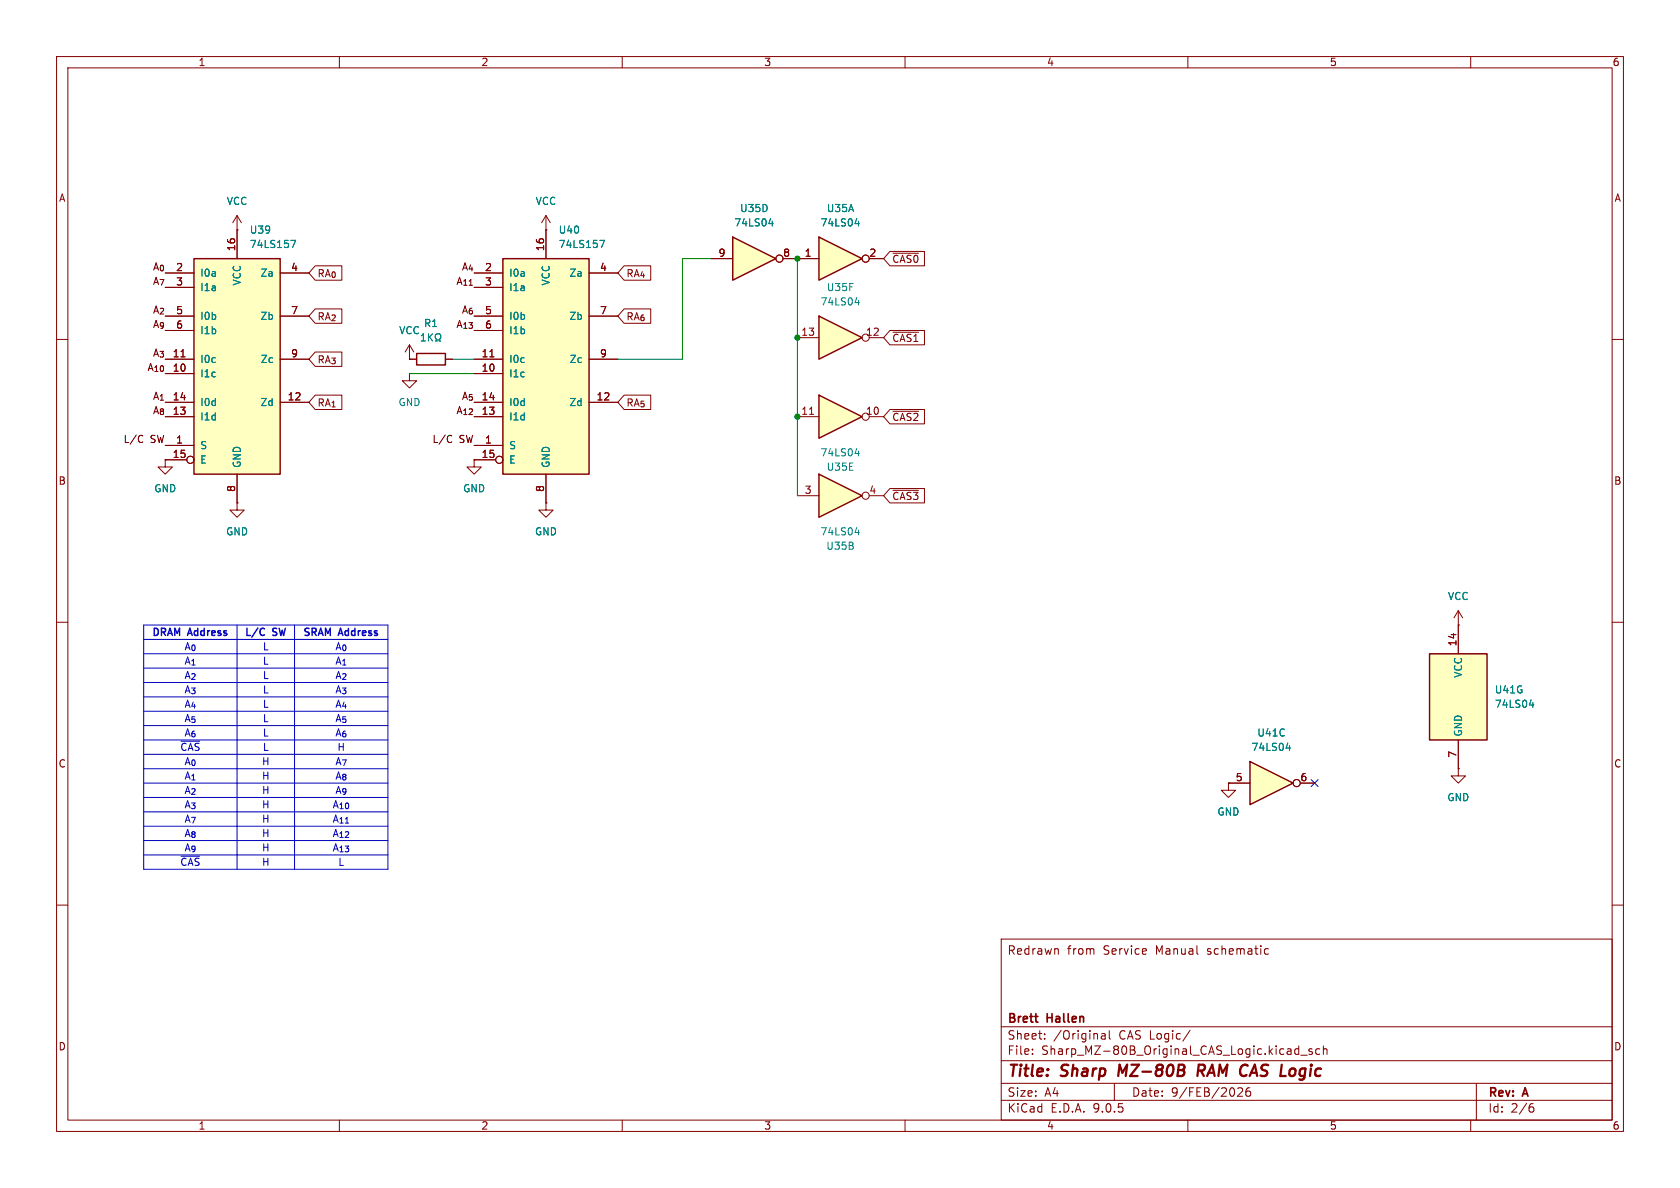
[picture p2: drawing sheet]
<svg xmlns="http://www.w3.org/2000/svg" width="297mm" height="210mm" viewBox="0 0 297 210" stroke-linecap="round" stroke-linejoin="round" font-family="sans-serif">
<g fill="none" stroke="#840000" stroke-width=".18">
<path d="M10 10h277v190h-277zM12 12h273v186h-273zM60 10v2M110 10v2M160 10v2M210 10v2M260 10v2M10 60h2M72.4 63.5h.1M72.4 66v1.3h1.3l-1.3 1.3-1.3-1.3h1.3M72.4 66h.1M72.4 61l-.8 1.2"/>
<path d="M72.4 61l.8 1.2M72.4 61v2.5M285 60h2M10 110h2M285 110h2M217.2 138.4v1.3h1.2l-1.2 1.3-1.3-1.3h1.3M217.2 138.4h.1M257.8 135.9v1.3h1.3l-1.3 1.2-1.3-1.2h1.3M257.8 135.9h.1M10 160h2M177 166h108v32h-108zM186.9 167.7l.2 .2v.8"/>
<path d="M223.7 168.6h.5M223.7 167.8h.5M285 160h2M60 198v2M110 198v2M160 198v2M177 194.5h108M177 191.5h108M177 187.5h108M177 181.5h108M182.5 186.3v.1M182.5 185.5v.1"/>
<path d="M184.7 183.6v.1M184.7 182.8v.1M194.7 182.8h.6l.1 .9M195.4 183.1h-.5a.29 .29 0 0 0-.2 .3 .29 .29 0 0 0 .2 .3l.5-.1M196.1 182.2v1.3l.2 .2M197 191.5v3M210 198v2M210.4 182.1l-1.3 2M219.6 192.4v.5l-.9 .9h1M220.5 192.4a1.17 1.17 0 0 0-.1 1.3h.6l.1-.5-.3-.3h-.4l-.2 .3M229.6 184.9v1.5M229.6 185.5l-.4-.1-.3 .3v.4l.1 .2h.6"/>
<path d="M230 186.5h1.1M232 185.5l-.4-.1-.2 .2 .1 .2 .5 .2v.3h-.6M233.3 185.5l-.4-.1-.3 .3v.4l.1 .2h.6M234 185.5l.2-.1 .3 .1 .1 .9M234 184.9v1.5M260 198v2M261 191.5v6.5M270.6 195.7h.4l.2 .3-.1 .5-.5 .1M271 195.1l-.4 .1"/>
</g>
<path d="M197.9 188.2l-.2 2M212.3 189.3l.5 .9M212.7 188.2h-.8l-.2 2M212.8 189.2l-1 .1" fill="none" stroke="#840000" stroke-width=".4"/>
<path d="M252.7 115.6h10.2v15.2h-10.2z" fill="#ffffc2"/>
<path d="M252.7 115.6h10.2v15.2h-10.2z" fill="none" stroke="#840000" stroke-width=".25"/>
<path d="M257.8 110.5h.1M257.8 108v7.6M257.8 108l-.8 1.2M257.8 108l.8 1.2M257.8 130.8v5.1" fill="none" stroke="#840000" stroke-width=".18"/>
<path d="M270.4 124.6h.8M271 124.2v.8" fill="none" stroke="#008484" stroke-width=".18"/>
<path d="M129.5 41.9l7.7 3.8-7.7 3.8z" fill="#ffffc2"/>
<path d="M129.5 41.9l7.7 3.8-7.7 3.8z" fill="none" stroke="#840000" stroke-width=".25"/>
<g fill="none" stroke="#840000" stroke-width=".18">
<path d="M125.7 45.7h3.8M138.4 45.7h2.6"/>
<circle cx="137.8" cy="45.7" r=".63"/>
</g>
<path d="M135.9 39.5h.8M136.5 39.1v.8" fill="none" stroke="#008484" stroke-width=".18"/>
<path d="M144.8 41.9l7.6 3.8-7.6 3.8z" fill="#ffffc2"/>
<path d="M144.8 41.9l7.6 3.8-7.6 3.8z" fill="none" stroke="#840000" stroke-width=".25"/>
<g fill="none" stroke="#840000" stroke-width=".18">
<path d="M141 45.7h3.8M153.7 45.7h2.5"/>
<circle cx="153" cy="45.7" r=".63"/>
</g>
<path d="M151.2 39.5h.7M151.8 39.1v.8" fill="none" stroke="#008484" stroke-width=".18"/>
<path d="M144.8 55.9l7.6 3.8-7.6 3.8z" fill="#ffffc2"/>
<path d="M144.8 55.9l7.6 3.8-7.6 3.8z" fill="none" stroke="#840000" stroke-width=".25"/>
<g fill="none" stroke="#840000" stroke-width=".18">
<path d="M141 59.7h3.8M153.7 59.7h2.5"/>
<circle cx="153" cy="59.7" r=".63"/>
</g>
<path d="M151.2 53.5h.7M151.8 53.1v.8" fill="none" stroke="#008484" stroke-width=".18"/>
<path d="M144.8 69.9l7.6 3.8-7.6 3.8z" fill="#ffffc2"/>
<path d="M144.8 69.9l7.6 3.8-7.6 3.8z" fill="none" stroke="#840000" stroke-width=".25"/>
<g fill="none" stroke="#840000" stroke-width=".18">
<path d="M141 73.7h3.8M143.1 73.2h.7M153.7 73.7h2.5"/>
<circle cx="153" cy="73.7" r=".63"/>
</g>
<path d="M151.8 79.7v.9M151.2 80.2h.7" fill="none" stroke="#008484" stroke-width=".18"/>
<path d="M144.8 83.8l7.6 3.8-7.6 3.8z" fill="#ffffc2"/>
<path d="M144.8 83.8l7.6 3.8-7.6 3.8z" fill="none" stroke="#840000" stroke-width=".25"/>
<g fill="none" stroke="#840000" stroke-width=".18">
<path d="M41.9 38.1l-.8 1.3M41.9 38.1l.8 1.3M41.9 38.1v2.5M96.5 38.1l-.7 1.3M96.5 38.1l.8 1.3M96.5 38.1v2.5M41.9 40.6h.1M96.5 40.6h.1M141 87.6h3.8M153.7 87.6h2.5"/>
<circle cx="153" cy="87.6" r=".63"/>
</g>
<path d="M151.2 94.1h.7M151.8 93.7v.9" fill="none" stroke="#008484" stroke-width=".18"/>
<path d="M88.9 45.7h15.2v38.1h-15.2z" fill="#ffffc2"/>
<path d="M88.9 45.7h15.2v38.1h-15.2z" fill="none" stroke="#840000" stroke-width=".25"/>
<g fill="none" stroke="#840000" stroke-width=".18">
<path d="M83.8 48.3h5.1M83.8 50.8h5.1M83.8 55.9h5.1M83.8 58.4h5.1M96.5 40.6v5.1M104.1 48.3h5.1M104.1 55.9h5.1M83.8 63.5h5.1M83.8 66h5.1M83.8 71.1h5.1M83.8 73.7h5.1M83.8 78.7h5.1"/>
<path d="M86.6 63.1h.7M104.1 63.5h5.1M104.1 71.1h5.1M83.8 81.3v1.3h1.3l-1.3 1.2-1.3-1.2h1.3M83.8 81.3h.1M83.8 81.3h3.8M96.5 83.8v5.1"/>
<circle cx="88.3" cy="81.3" r=".63"/>
</g>
<path d="M106 42.5h.9l-.6 1.3" fill="none" stroke="#008484" stroke-width=".18"/>
<path d="M221 134.6l7.6 3.8-7.6 3.8z" fill="#ffffc2"/>
<path d="M221 134.6l7.6 3.8-7.6 3.8z" fill="none" stroke="#840000" stroke-width=".25"/>
<g fill="none" stroke="#840000" stroke-width=".18">
<path d="M41.9 88.9v1.3h1.3l-1.3 1.2-1.3-1.2h1.3M41.9 88.9h.1M96.5 88.9v1.3h1.3l-1.3 1.2-1.3-1.2h1.3M96.5 88.9h.1M217.2 138.4h3.8M229.9 138.4h2.5"/>
<circle cx="229.2" cy="138.4" r=".63"/>
</g>
<path d="M227.4 132.2h.7M228 131.8v.9" fill="none" stroke="#008484" stroke-width=".18"/>
<path d="M34.3 45.7h15.2v38.1h-15.2z" fill="#ffffc2"/>
<path d="M34.3 45.7h15.2v38.1h-15.2zM73.7 62.5h5v2h-5z" fill="none" stroke="#840000" stroke-width=".25"/>
<g fill="none" stroke="#840000" stroke-width=".18">
<path d="M29.2 48.3h5.1M29.2 50.8h5.1M29.2 55.9h5.1M29.2 58.4h5.1M41.9 40.6h.1M41.9 40.6v5.1M49.5 48.3h5.1M49.5 55.9h5.1M55.7 47h4.7v2.5h-4.7l-1.1-1.2zM55.7 54.6h4.7v2.6h-4.7l-1.1-1.3zM83.8 48.3h5.1M83.8 50.8h5.1"/>
<path d="M83.8 55.9h5.1M83.8 58.4h5.1M96.5 40.6h.1M96.5 40.6v5.1M104.1 48.3h5.1M104.1 55.9h5.1M110.3 47h4.7v2.5h-4.7l-1.1-1.2zM110.3 54.6h4.7v2.6h-4.7l-1.1-1.3zM125.7 45.7h3.8M138.4 45.7h6.4M153.7 45.7h2.5M157.3 58.4h6.1v2.6h-6.1l-1.1-1.3z"/>
<path d="M157.3 44.4h6.1v2.6h-6.1l-1.1-1.3zM157.9 58.7h4.5M157.9 44.8h4.5M29.2 63.5h5.1M29.2 66h5.1M29.2 71.1h5.1M29.2 73.7h5.1M29.2 78.7h5.1M32 63.1h.7M49.5 63.5h5.1M49.5 71.1h5.1M55.7 69.8h4.7v2.6h-4.7l-1.1-1.3z"/>
<path d="M55.7 62.2h4.7v2.6h-4.7l-1.1-1.3zM72.4 63.5h.1M72.4 63.5h1.3M78.7 63.5h1.3M83.8 63.5h5.1M83.8 66h5.1M83.8 71.1h5.1M83.8 73.7h5.1M83.8 78.7h5.1M86.6 63.1h.7M104.1 63.5h5.1M104.1 71.1h5.1"/>
<path d="M110.3 69.8h4.7v2.6h-4.7l-1.1-1.3zM157.3 72.4h6.1v2.5h-6.1l-1.1-1.2zM157.9 72.7h4.5M29.2 81.3v1.3h1.3l-1.3 1.2-1.3-1.2h1.3M29.2 81.3h.1M29.2 81.3h3.8M41.9 88.9h.1M41.9 83.8v5.1M83.8 81.3h.1M83.8 81.3h3.8M96.5 88.9h.1M96.5 83.8v5.1"/>
<path d="M157.3 86.4h6.1v2.5h-6.1l-1.1-1.3zM157.9 86.7h4.5M257.8 110.5h.1M257.8 110.5v5.1M217.2 138.4h.1M217.2 138.4h3.8M229.9 138.4h2.5M257.8 135.9h.1M257.8 130.8v5.1"/>
<circle cx="137.8" cy="45.7" r=".63"/>
<circle cx="153" cy="45.7" r=".63"/>
<circle cx="33.7" cy="81.3" r=".63"/>
<circle cx="88.3" cy="81.3" r=".63"/>
<circle cx="229.2" cy="138.4" r=".63"/>
</g>
<g fill="none" stroke="#008484" stroke-width=".18">
<path d="M135.9 39.5h.8M136.5 39.1v.8M151.2 39.5h.7M151.8 39.1v.8M51.4 42.5h.9l-.6 1.3M74.7 59.2l.1-.2v1.3M75.7 59v1.3M75.9 59.5l.6 .8M76.5 59l-.8 .7M106 42.5h.9l-.6 1.3M74.5 60.3h.7M77 60.3h.3v-.3a.54 .54 0 0 1-.3-.7 .54 .54 0 0 1 .7-.2 .58 .58 0 0 1-.1 .9v.3h.3"/>
<path d="M227.4 132.2h.7M228 131.8v.9M270.4 124.6h.8M271 124.2v.8"/>
</g>
<path d="M25 77l.2 .1M25.2 78.1l-.2 .1M79.6 77l.2 .1M79.8 78.1l-.2 .1" fill="none" stroke="#000" stroke-width=".18"/>
<path d="M46.5 111.1l.2 .1M46.7 112.2l-.2 .1" fill="none" stroke="#0000c2" stroke-width=".25"/>
<g fill="none" stroke="#0000c2" stroke-width=".18">
<path d="M25.4 113h43.2M25.4 115.6h43.2M25.4 118.1h43.2M25.4 110.5h43.2v43.2h-43.2zM41.9 110.5v43.2M52.1 110.5v43.2M25.4 120.7h43.2M25.4 123.2h43.2M25.4 125.7h43.2M25.4 128.3h43.2M25.4 130.8h43.2M25.4 133.4h43.2"/>
<path d="M25.4 135.9h43.2M25.4 138.4h43.2M32 131h3.3M25.4 141h43.2M25.4 143.5h43.2M25.4 146.1h43.2M25.4 148.6h43.2M25.4 151.1h43.2M32 151.4h3.3"/>
</g>
<path d="M125.7 45.7h-5.1v17.8h-11.4M141 45.7v41.9M72.4 66h11.4M80 63.5h3.8" fill="none" stroke="#008400" stroke-width=".18"/>
<path d="M231.8 137.8l1.2 1.2M233 137.8l-1.2 1.2" fill="none" stroke="#000084" stroke-width=".18"/>
<g fill="#008400" stroke="#008400" stroke-width=".18">
<circle cx="141" cy="59.7" r=".46"/>
<circle cx="141" cy="45.7" r=".46"/>
<circle cx="141" cy="73.7" r=".46"/>
</g>
<g font-size="2.8" fill="#840000">
<text x="178" y="190.9">Title:</text>
<text x="187.7" y="190.9">Sharp</text>
<text x="198.6" y="190.9">MZ-80B</text>
<text x="213.4" y="190.9">RAM CAS Logic</text>
</g>
<g font-size="2.1" fill="#840000">
<text x="178" y="169">Redrawn</text>
<text x="188.7" y="169">from</text>
<text x="195.1" y="169">Service</text>
<text x="204.5" y="169">Manual</text>
<text x="213.7" y="169">schematic</text>
<text x="178" y="184">Sheet:</text>
<text x="178" y="181.2">Brett</text>
<text x="185.2" y="181.2">Hallen</text>
<text x="186.2" y="184">/Original</text>
<text x="197.9" y="184">CAS Logic/</text>
<text x="178" y="186.7">File:</text>
<text x="184.1" y="186.7">Sharp_MZ-80B_Original_CAS_Logic.kicad_sch</text>
<text x="178" y="196.9">KiCad</text>
<text x="178" y="194.1">Size:</text>
<text x="184.7" y="194.1">A4</text>
<text x="185.7" y="196.9">E.D.A.</text>
<text x="193.3" y="196.9">9.0.5</text>
<text x="200" y="194.1">Date:</text>
<text x="207" y="194.1">9/FEB/2026</text>
<text x="263" y="194.3">Rev:</text>
<text x="263" y="196.9">Id:</text>
<text x="267.1" y="196.9">2/6</text>
<text x="269.4" y="194.3">A</text>
</g>
<g font-size="1.8" fill="#840000">
<text x="35" y="11.9">1</text>
<text x="85" y="11.9">2</text>
<text x="135" y="11.9">3</text>
<text x="185" y="11.9">4</text>
<text x="235" y="11.9">5</text>
<text x="285" y="11.9">6</text>
<text x="10.3" y="35.9">A</text>
<text x="285.3" y="35.9">A</text>
<text x="41.7" y="44.5" transform="rotate(-90 41.7 44.5)">16</text>
<text x="96.3" y="44.5" transform="rotate(-90 96.3 44.5)">16</text>
<text x="126.9" y="45.5">9</text>
<text x="138.4" y="45.5">8</text>
<text x="142.2" y="45.5">1</text>
<text x="153.6" y="45.5">2</text>
<text x="157.6" y="46.7">~{CAS0}</text>
<text x="31" y="48">2</text>
<text x="31" y="50.5">3</text>
<text x="51.4" y="48">4</text>
<text x="56" y="49.2">RA_{0}</text>
<text x="85.7" y="48">2</text>
<text x="85.7" y="50.5">3</text>
<text x="106" y="48">4</text>
<text x="110.6" y="49.2">RA_{4}</text>
<text x="31" y="55.6">5</text>
<text x="31" y="58.2">6</text>
<text x="51.4" y="55.6">7</text>
<text x="56" y="56.8">RA_{2}</text>
<text x="85.7" y="55.6">5</text>
<text x="85.7" y="58.2">6</text>
<text x="106" y="55.6">7</text>
<text x="110.6" y="56.8">RA_{6}</text>
<text x="141.6" y="59.4">13</text>
<text x="153" y="59.4">12</text>
<text x="30.4" y="65.8">10</text>
<text x="30.4" y="63.2">11</text>
<text x="51.4" y="63.2">9</text>
<text x="56" y="64.5">RA_{3}</text>
<text x="85" y="63.2">11</text>
<text x="85" y="65.8">10</text>
<text x="106" y="63.2">9</text>
<text x="157.6" y="60.6">~{CAS1}</text>
<text x="30.4" y="70.9">14</text>
<text x="50.8" y="70.9">12</text>
<text x="85" y="70.9">14</text>
<text x="105.4" y="70.9">12</text>
<text x="30.4" y="73.4">13</text>
<text x="56" y="72.1">RA_{1}</text>
<text x="85" y="73.4">13</text>
<text x="110.6" y="72.1">RA_{5}</text>
<text x="141.6" y="73.4">11</text>
<text x="153" y="73.4">10</text>
<text x="157.6" y="74.6">~{CAS2}</text>
<text x="30.4" y="81">15</text>
<text x="31" y="78.5">1</text>
<text x="85" y="81">15</text>
<text x="85.7" y="78.5">1</text>
<text x="10.3" y="85.9">B</text>
<text x="41.7" y="87.1" transform="rotate(-90 41.7 87.1)">8</text>
<text x="96.3" y="87.1" transform="rotate(-90 96.3 87.1)">8</text>
<text x="142.2" y="87.4">3</text>
<text x="153.6" y="87.4">4</text>
<text x="157.6" y="88.6">~{CAS3}</text>
<text x="285.3" y="85.9">B</text>
<text x="257.6" y="114.3" transform="rotate(-90 257.6 114.3)">14</text>
<text x="10.3" y="135.9">C</text>
<text x="257.6" y="134.1" transform="rotate(-90 257.6 134.1)">7</text>
<text x="285.3" y="135.9">C</text>
<text x="218.4" y="138.2">5</text>
<text x="229.8" y="138.2">6</text>
<text x="10.3" y="185.9">D</text>
<text x="285.3" y="185.9">D</text>
<text x="35" y="199.9">1</text>
<text x="85" y="199.9">2</text>
<text x="135" y="199.9">3</text>
<text x="185" y="199.9">4</text>
<text x="235" y="199.9">5</text>
<text x="285" y="199.9">6</text>
</g>
<g font-size="1.8" fill="#008484">
<text x="40" y="36.4">VCC</text>
<text x="44.1" y="41.5">U39</text>
<text x="94.6" y="36.4">VCC</text>
<text x="98.7" y="41.5">U40</text>
<text x="129.7" y="40.2">74LS04</text>
<text x="130.7" y="37.7">U35D</text>
<text x="145" y="40.2">74LS04</text>
<text x="146.1" y="37.7">U35A</text>
<text x="44.1" y="44">74LS157</text>
<text x="98.7" y="44">74LS157</text>
<text x="35.3" y="49.1">I0a</text>
<text x="35.3" y="51.7">I1a</text>
<text x="42.8" y="50.6" transform="rotate(-90 42.8 50.6)">VCC</text>
<text x="46" y="49.1">Za</text>
<text x="89.9" y="49.1">I0a</text>
<text x="89.9" y="51.7">I1a</text>
<text x="97.4" y="50.6" transform="rotate(-90 97.4 50.6)">VCC</text>
<text x="100.6" y="49.1">Za</text>
<text x="146.1" y="51.7">U35F</text>
<text x="35.3" y="56.7">I0b</text>
<text x="35.3" y="59.3">I1b</text>
<text x="46" y="56.7">Zb</text>
<text x="70.5" y="59.3">VCC</text>
<text x="74.9" y="58">R1</text>
<text x="89.9" y="56.7">I0b</text>
<text x="89.9" y="59.3">I1b</text>
<text x="100.6" y="56.7">Zb</text>
<text x="145" y="54.2">74LS04</text>
<text x="35.3" y="64.4">I0c</text>
<text x="46" y="64.4">Zc</text>
<text x="89.9" y="64.4">I0c</text>
<text x="100.6" y="64.4">Zc</text>
<text x="35.3" y="66.9">I1c</text>
<text x="35.3" y="72">I0d</text>
<text x="46" y="72">Zd</text>
<text x="70.4" y="72">GND</text>
<text x="89.9" y="66.9">I1c</text>
<text x="89.9" y="72">I0d</text>
<text x="100.6" y="72">Zd</text>
<text x="35.3" y="74.5">I1d</text>
<text x="89.9" y="74.5">I1d</text>
<text x="35.3" y="79.6">S</text>
<text x="35.3" y="82.1">E</text>
<text x="42.8" y="82.8" transform="rotate(-90 42.8 82.8)">GND</text>
<text x="89.9" y="79.6">S</text>
<text x="89.9" y="82.1">E</text>
<text x="97.4" y="82.8" transform="rotate(-90 97.4 82.8)">GND</text>
<text x="145" y="80.9">74LS04</text>
<text x="146" y="83.4">U35E</text>
<text x="27.2" y="87.2">GND</text>
<text x="81.8" y="87.2">GND</text>
<text x="39.9" y="94.8">GND</text>
<text x="94.5" y="94.8">GND</text>
<text x="145" y="94.8">74LS04</text>
<text x="146" y="97.4">U35B</text>
<text x="255.9" y="106.3">VCC</text>
<text x="258.7" y="119.9" transform="rotate(-90 258.7 119.9)">VCC</text>
<text x="264.2" y="122.8">U41G</text>
<text x="264.2" y="125.3">74LS04</text>
<text x="222.2" y="130.4">U41C</text>
<text x="258.7" y="130.3" transform="rotate(-90 258.7 130.3)">GND</text>
<text x="221.2" y="132.9">74LS04</text>
<text x="255.8" y="141.8">GND</text>
<text x="215.1" y="144.4">GND</text>
</g>
<g font-size="1.8">
<text x="26.9" y="47.9">A_{0}2</text>
<text x="81.5" y="47.9">A_{4}2</text>
<text x="26.9" y="50.5">A_{7}3</text>
<text x="80.5" y="50.5">A_{11}3</text>
<text x="26.9" y="55.5">A_{2}5</text>
<text x="26.9" y="58.1">A_{9}6</text>
<text x="80.5" y="58.1">A_{13}6</text>
<text x="81.5" y="55.5">A_{6}5</text>
<text x="25.9" y="65.7">A_{10}</text>
<text x="26.9" y="63.2">A_{3}11</text>
<text x="26.9" y="70.8">A_{1}14</text>
<text x="81.5" y="70.8">A_{5}14</text>
<text x="26.9" y="73.3">A_{8}13</text>
<text x="80.5" y="73.3">A_{12}</text>
<text x="21.7" y="78.4">L/C</text>
<text x="26.5" y="78.4">SW</text>
<text x="76.4" y="78.4">L/C</text>
<text x="81.2" y="78.4">SW</text>
</g>
<g font-size="1.8" fill="#0000c2">
<text x="26.7" y="112.8">DRAM</text>
<text x="33.3" y="112.8">Address</text>
<text x="43.1" y="112.8">L/C</text>
<text x="48.2" y="112.8">SW</text>
<text x="53.4" y="112.8">SRAM</text>
<text x="59.9" y="112.8">Address</text>
<text x="32.5" y="115.2">A_{0}</text>
<text x="32.5" y="117.7">A_{1}</text>
<text x="46.4" y="115.2">L</text>
<text x="46.4" y="117.7">L</text>
<text x="59.2" y="115.2">A_{0}</text>
<text x="59.2" y="117.7">A_{1}</text>
<text x="32.5" y="120.2">A_{2}</text>
<text x="32.5" y="122.8">A_{3}</text>
<text x="32.5" y="125.3">A_{4}</text>
<text x="46.4" y="120.2">L</text>
<text x="46.4" y="122.8">L</text>
<text x="46.4" y="125.3">L</text>
<text x="59.2" y="120.2">A_{2}</text>
<text x="59.2" y="122.8">A_{3}</text>
<text x="59.2" y="125.3">A_{4}</text>
<text x="32.5" y="127.9">A_{5}</text>
<text x="32.5" y="130.4">A_{6}</text>
<text x="46.4" y="127.9">L</text>
<text x="46.4" y="130.4">L</text>
<text x="59.2" y="127.9">A_{5}</text>
<text x="59.2" y="130.4">A_{6}</text>
<text x="31.8" y="132.9">~{CAS}</text>
<text x="32.5" y="135.5">A_{0}</text>
<text x="46.2" y="135.5">H</text>
<text x="46.4" y="132.9">L</text>
<text x="59.2" y="135.5">A_{7}</text>
<text x="59.6" y="132.9">H</text>
<text x="32.5" y="138">A_{1}</text>
<text x="32.5" y="140.6">A_{2}</text>
<text x="32.5" y="143.1">A_{3}</text>
<text x="46.2" y="138">H</text>
<text x="46.2" y="140.6">H</text>
<text x="46.2" y="143.1">H</text>
<text x="58.7" y="143.1">A_{10}</text>
<text x="59.2" y="138">A_{8}</text>
<text x="59.2" y="140.6">A_{9}</text>
<text x="32.5" y="145.6">A_{7}</text>
<text x="32.5" y="148.2">A_{8}</text>
<text x="46.2" y="145.6">H</text>
<text x="46.2" y="148.2">H</text>
<text x="58.7" y="145.6">A_{11}</text>
<text x="58.7" y="148.2">A_{12}</text>
<text x="31.8" y="153.3">~{CAS}</text>
<text x="32.5" y="150.7">A_{9}</text>
<text x="46.2" y="150.7">H</text>
<text x="46.2" y="153.3">H</text>
<text x="58.7" y="150.7">A_{13}</text>
<text x="59.7" y="153.3">L</text>
</g>
</svg>
